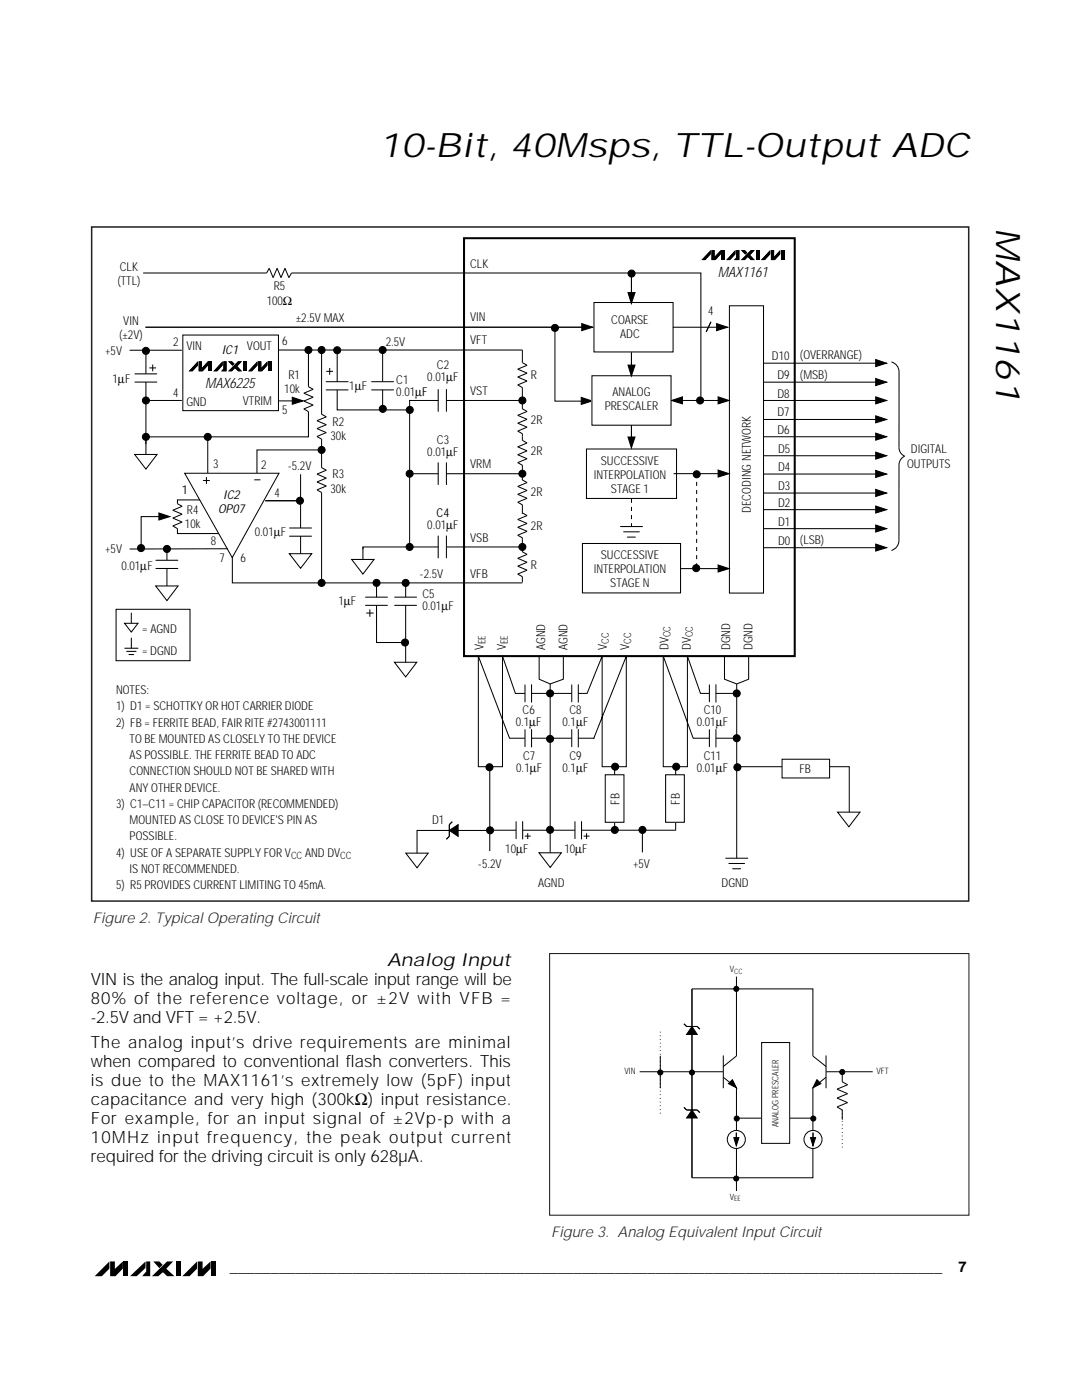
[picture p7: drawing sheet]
<svg xmlns="http://www.w3.org/2000/svg" width="216mm" height="279mm" viewBox="0 0 216 279" stroke-linecap="round" stroke-linejoin="round" font-family="sans-serif">
<g fill="#000">
<path d="M116.1 64.6l2.2 .7-2.2 .7zM134 79.9l2.2-.7v1.4zM143 64.6l2.2 .7-2.2 .7zM143.3 79.2l2.2 .7-2.2 .7zM174.7 71.8l2.2 .7-2.2 .7zM174.7 79.2l2.2 .7-2.2 .7zM174.7 75.5l2.2 .8-2.2 .6zM116 79.3l2.2 .7-2.2 .7zM125.3 87.2h1.4l-.7 2.2zM143.3 93.8l2.2 .7-2.2 .7zM174.7 83l2.2 .7-2.2 .7zM174.7 86.4l2.2 .8-2.2 .6z"/>
<path d="M174.7 93.9l2.2 .7-2.2 .7zM174.7 90.2l2.2 .8-2.2 .6zM174.7 97.7l2.2 .7-2.2 .7zM143.3 112.8l2.2 .7-2.2 .7zM174.7 101l2.2 .7-2.2 .7zM174.7 104.8l2.2 .7-2.2 .7zM174.7 108.6l2.2 .7-2.2 .7zM21.8 251.7v1.5l-1.5 1.5h-1.4zM22 251.7l.9 .1v1.4l1.6-1.5v1.5l-1.5 1.5h-1zM24.7 251.8h.9v2.9h-.9zM26 254.7l3-3v1.3l-1.7 1.7zM29.2 251.7h.8v3h-1.6l.8-.9z"/>
<path d="M30.6 251.7h1.2l.7 .7-.7 .7zM30.3 254.7l3-3h1.2l-1.3 1.5 1.6 1.5h-1.5l-.8-.8-.9 .8zM35.1 251.8h1v2.9h-1zM39.3 251.7v1.5l-1.5 1.5h-1.4zM39.5 251.8h.9v1.4l1.6-1.5v1.5l-1.5 1.5h-1zM42.2 251.8h.9v2.9h-.9z"/>
<circle cx="126" cy="54.6" r=".7"/>
<circle cx="110.7" cy="65.4" r=".7"/>
</g>
<g fill="none" stroke="#000" stroke-width=".2">
<path d="M29 65.3h89.3M110.7 65.4v14.7h6.9M116 79.3l2.2 .7-2.2 .7zM116.1 64.6l2.2 .7-2.2 .7zM118.5 60.4h15.8v9.8h-15.8zM134 79.9l2.2-.7v1.4zM134 79.9h10M134.3 65.3h9.4M143 64.6l2.2 .7-2.2 .7zM143.3 79.2l2.2 .7-2.2 .7zM145.5 61h6.9v57.4h-6.9zM152.4 72.5h23"/>
<path d="M152.4 79.9h23M152.4 76.3h23M174.7 71.8l2.2 .7-2.2 .7zM174.7 79.2l2.2 .7-2.2 .7zM174.7 75.5l2.2 .8-2.2 .6zM125.3 87.2h1.4l-.7 2.2zM126 84.5v3.1M134.4 94.5h9.6M143.3 93.8l2.2 .7-2.2 .7zM152.4 83.7h23M152.4 87.2h23M152.4 94.6h23"/>
<path d="M152.4 91h23M152.4 98.4h23M174.7 83l2.2 .7-2.2 .7zM174.7 86.4l2.2 .8-2.2 .6zM174.7 93.9l2.2 .7-2.2 .7zM174.7 90.2l2.2 .8-2.2 .6zM174.7 97.7l2.2 .7-2.2 .7zM135.7 113.5h8.3M143.3 112.8l2.2 .7-2.2 .7zM152.4 101.7h23M152.4 105.5h23M152.4 109.3h23"/>
<path d="M174.7 101l2.2 .7-2.2 .7zM174.7 104.8l2.2 .7-2.2 .7zM174.7 108.6l2.2 .7-2.2 .7z"/>
<circle cx="126" cy="54.6" r=".7"/>
<circle cx="110.7" cy="65.4" r=".7"/>
</g>
<path d="M118.1 75h15.8v9.9h-15.8z" fill="#fff"/>
<g fill="none" stroke="#000" stroke-width=".2">
<path d="M36.5 66.9h19.1v15.1h-19.1zM55.5 69.9h48.7v2.5l1 .5-1.9 .8 1.9 .8-1.9 .7 1.9 .8-1.9 .8 .9 .5v4.3l1 .5-1.9 .8 1.9 .8-1.9 .8 1.9 .8-1.9 .7 .9 .6v1.3l1 .5-1.9 .8 1.9 .8-1.9 .8 1.9 .7-1.9 .8 .9 .6v2.9l1 .5-1.9 .8 1.9 .8-1.9 .8 1.9 .7-1.9 .8 .9 .6M61.5 69.9v7.3l1 .5-1.9 .8 1.9 .8-1.9 .7 1.9 .8-1.9 .8 .9 .5M64.2 69.9v12.8l.9 .5-1.9 .8 1.9 .8-1.9 .7 1.9 .8-1.9 .8 1 .5M87.4 77.7v4.4M87.5 79.9h-5.8v29.3M89.1 77.7v4.4M89.1 79.9h15.1M118.1 75h15.8v9.9h-15.8zM51.3 94.4v-4.6h12.9v3.5l.9 .5-1.9 .8 1.9 .8-1.9 .8 1.9 .8-1.9 .8 1 .5v18M61.5 82.1v5.1h-32.4M64.2 87.6v2.2"/>
<path d="M81.7 94.5h5.8M87.4 92.3v4.4M89.1 92.3v4.4M89.1 94.5h15.1M117 89.6h18v9.9h-18zM87.4 107v4.3M87.5 109.2h-15.1v.5M89.1 107v4.3M89.1 109.2h15.1M104.2 100.7v1.8M104.2 107.3v2.8l1 .5-1.9 .8 1.9 .8-1.9 .8 1.9 .8-1.9 .8 .9 .5v1.1M104.2 102.4l1 .5-1.9 .8 1.9 .8-1.9 .7 1.9 .8-1.9 .8 .9 .5"/>
<path d="M116.2 108.5h19.6v9.8h-19.6zM104.7 138.4h-1.9l-2.5-7.5v22.1h-4.9v-22.1l6.3 16.4h3M104.8 136.7v3.4M106.1 138.4h8M106.1 136.6v3.5M107.6 130.9v4.7l2.2 .9 2.6-.9v-4.7M109.8 136.5v33.7M114.1 136.7v3.4M115.4 138.4h1.7l3.1-7.5v22.1h4.8v-22.1l-6.6 16.6M115.4 136.6v3.5M141.5 138.4h-1.7l-2.6-7.5v22.1h-4.9v-22.1l6 16.4h3.2M141.5 136.7v3.4"/>
<path d="M142.9 138.4h4M142.9 136.6v3.5M144.6 130.9v4.7l2.4 .9 2.4-.9v-4.7M147 136.5v34.8M97.7 153v16.8M104.8 145.6v3.4M106.1 147.3h8M106.1 145.6v3.5M114.1 145.6v3.4M115.4 147.3h3.2M115.4 145.6v3.5M122.6 153v12.7"/>
<path d="M134.8 153v12.7M141.5 145.6v3.4M142.9 145.6v3.5M142.9 147.3h4.2M146.9 153h22.6v9.1M89.7 165.7l1.7-1.1v2.3zM90.2 164l-.5 .6v2.3l-.6 .6M97.7 165.7h5.3M103 164v3.4M104.3 165.7h10.4M104.3 163.9v3.5M104.7 166.9h1.2"/>
<path d="M105.3 166.3v1.1M114.7 164v3.4M116 165.7h18.8M116 163.9v3.5M116.5 166.9h1.1M117 166.3v1.1M144.8 171.3h4.4M145.4 172.3h3.2M146.2 173.4h1.6"/>
</g>
<path d="M92.6 47.5h66v83.4h-66z" fill="none" stroke="#000" stroke-width=".41"/>
<path d="M89.7 166.9l-.6 .6zM89.7 165.7l1.7-1.1v2.3zM90.2 164l-.5 .6z" fill="#000"/>
<path d="M156.1 151.5h9.4v3.8h-9.4z" fill="#fff"/>
<path d="M156.1 151.5h9.4v3.8h-9.4z" fill="none" stroke="#000" stroke-width=".2"/>
<path d="M120.8 154.6h3.7v9.5h-3.7z" fill="#fff"/>
<path d="M120.8 154.6h3.7v9.5h-3.7z" fill="none" stroke="#000" stroke-width=".2"/>
<path d="M132.8 154.6h3.8v9.5h-3.8z" fill="#fff"/>
<path d="M132.8 154.6h3.8v9.5h-3.8z" fill="none" stroke="#000" stroke-width=".2"/>
<path d="M107.5 170.2h4.5l-2.2 2.9z" fill="#fff"/>
<path d="M107.5 170.2h4.5l-2.2 2.9z" fill="none" stroke="#000" stroke-width=".2"/>
<path d="M167.1 162.1h4.5l-2.2 2.9z" fill="#fff"/>
<g fill="none" stroke="#000" stroke-width=".2">
<path d="M167.1 162.1h4.5l-2.2 2.9z"/>
<circle cx="80.8" cy="128.2" r=".7"/>
<circle cx="109.8" cy="138.4" r=".7"/>
<circle cx="147" cy="138.4" r=".7"/>
<circle cx="97.7" cy="153.1" r=".7"/>
<circle cx="109.8" cy="147.5" r=".7"/>
<circle cx="122.7" cy="153" r=".7"/>
<circle cx="134.9" cy="153" r=".7"/>
<circle cx="147" cy="147.3" r=".7"/>
<circle cx="97.8" cy="165.7" r=".7"/>
<circle cx="109.8" cy="165.6" r=".7"/>
<circle cx="122.7" cy="165.6" r=".7"/>
<circle cx="128.2" cy="165.6" r=".7"/>
</g>
<g fill="#000">
<circle cx="80.8" cy="128.2" r=".7"/>
<circle cx="109.8" cy="138.4" r=".7"/>
<circle cx="147" cy="138.4" r=".7"/>
<circle cx="97.7" cy="153.1" r=".7"/>
<circle cx="109.8" cy="147.5" r=".7"/>
<circle cx="122.7" cy="153" r=".7"/>
<circle cx="134.9" cy="153" r=".7"/>
<circle cx="147" cy="147.3" r=".7"/>
<circle cx="97.8" cy="165.7" r=".7"/>
<circle cx="109.8" cy="165.6" r=".7"/>
<circle cx="122.7" cy="165.6" r=".7"/>
<circle cx="128.2" cy="165.6" r=".7"/>
</g>
<path d="M81 170.3h4.4l-2.2 2.9z" fill="#fff"/>
<g fill="none" stroke="#000" stroke-width=".2">
<path d="M25.9 69.9h10.4M26.9 76.3h4.4M26.9 74.6h4.4M29 79.9h7.3M29.1 70.5v4.1M29.1 76.2v12.4M65.1 77.8h4.4M65.1 76.2h4.4M67.3 77.8v4h14.1M67.3 69.9v6.3M74.2 77.8h4.3M74.2 76.2h4.3"/>
<path d="M76.4 69.9v6.3M76.4 77.8v4M39.9 99.8h-4.5v.7l.9 .5-1.8 .8 1.8 .8-1.8 .8 1.8 .8-1.8 .8 .9 .5M41.5 87.2v7.2M35.4 105.5v1h8.3M45.5 109.5l-19.6 .1M46.4 111.1v5.2h57.8M81 170.3h4.4l-2.2 2.9zM97.7 165.7h-14.5v4.6"/>
</g>
<path d="M70.2 111.6h4.4l-2.2 3z" fill="#fff"/>
<path d="M70.2 111.6h4.4l-2.2 3zM72.4 109.2v2.4" fill="none" stroke="#000" stroke-width=".2"/>
<path d="M26.9 90.7h4.4l-2.2 2.9z" fill="#fff"/>
<path d="M26.9 90.7h4.4l-2.2 2.9zM29.1 87.2v3.5" fill="none" stroke="#000" stroke-width=".2"/>
<path d="M31.1 116.9h4.4l-2.2 3z" fill="#fff"/>
<path d="M31.1 116.9h4.4l-2.2 3zM33.3 113.4v3.5" fill="none" stroke="#000" stroke-width=".2"/>
<path d="M24.9 124.4h2.6l-1.3 1.7z" fill="#fff"/>
<path d="M31.1 113.5h4.4M31.1 111.8h4.4M33.3 109.6v2.2M24.9 124.4h2.6l-1.3 1.7zM26.2 122.3v2.1" fill="none" stroke="#000" stroke-width=".2"/>
<path d="M57.7 110.5h4.5l-2.2 2.9z" fill="#fff"/>
<path d="M60 94.7v10.7M33.3 103.1h-5.1v6.3M57.7 110.5h4.5l-2.2 2.9zM57.8 107h4.4M57.8 105.4h4.4M60 107v3.5M72.9 119.2h4.4M75.1 116.3v2.9M72.9 120.8h4.4M75.1 120.8v7.4h5.7" fill="none" stroke="#000" stroke-width=".2"/>
<path d="M78.7 132.2h4.5l-2.3 2.9z" fill="#fff"/>
<g fill="none" stroke="#000" stroke-width=".2">
<path d="M28.6 54.5h24.6M53.2 54.5l.5-1 .8 1.9 .8-1.9 .8 1.9 .8-1.9 .7 1.9 .6-.9h81.7v25.4M125.3 58.4h1.4l-.7 2.2zM126 54.5v4.3M29.8 73.4h1.3M30.5 72.8v1.3M58.3 79.3l2.2 .7-2.2 .7zM65.1 74.1h1.4M65.8 73.4v1.4M125.3 72.9h1.4l-.7 2.1zM126 70.3v3M141.9 64.2l-1 2"/>
<path d="M177.9 72.2a2.05 2.05 0 0 1 1.5 2v15.1a1.87 1.87 0 0 0 1.1 1.7 1.87 1.87 0 0 0-1.1 1.8v15.1a2.05 2.05 0 0 1-1.5 2M36.9 94.4h18.8l-9.4 16.9zM40.5 95.9h1.4M41.2 95.2v1.4M50.7 95.8h1.3M52.9 99.9h6.7M55.5 80h3.1M31.7 102.4l2.2 .7-2.2 .7zM78.7 119.2h4.4M80.9 116.3v2.9M123.8 105.1h4.4M124.4 106.1h3.2"/>
<path d="M125.2 107.2h1.6M23.2 121.6h14.7v10.3h-14.7zM24.9 129.4h2.6M25.3 130h1.9M25.7 130.6h1M26.2 127.3v2.1M73.1 122.3h1.5M73.8 121.6v1.5M78.7 132.2h4.5l-2.3 2.9zM78.7 120.8h4.4M80.9 120.8v11.4M128.2 165.7v4.4"/>
<circle cx="29.1" cy="70" r=".7"/>
<circle cx="29.1" cy="79.9" r=".7"/>
<circle cx="61.5" cy="69.9" r=".7"/>
<circle cx="64.2" cy="69.9" r=".7"/>
<circle cx="67.3" cy="69.9" r=".7"/>
<circle cx="76.4" cy="69.9" r=".7"/>
<circle cx="104.2" cy="79.9" r=".7"/>
<circle cx="139.7" cy="79.9" r=".7"/>
<circle cx="29.1" cy="87.2" r=".7"/>
<circle cx="41.5" cy="87.2" r=".7"/>
<circle cx="59.9" cy="99.9" r=".7"/>
<circle cx="64.2" cy="89.8" r=".7"/>
<circle cx="76.4" cy="81.6" r=".7"/>
<circle cx="81.7" cy="94.5" r=".7"/>
<circle cx="81.8" cy="81.8" r=".7"/>
<circle cx="104.2" cy="94.5" r=".7"/>
<circle cx="139" cy="94.7" r=".7"/>
<circle cx="28.1" cy="109.4" r=".7"/>
<circle cx="33.3" cy="109.6" r=".7"/>
<circle cx="64.2" cy="116.3" r=".7"/>
<circle cx="75.1" cy="116.3" r=".7"/>
<circle cx="80.9" cy="116.3" r=".7"/>
<circle cx="81.7" cy="109.2" r=".7"/>
<circle cx="104.2" cy="109.2" r=".7"/>
<circle cx="138.9" cy="113.4" r=".7"/>
<circle cx="147.1" cy="153.1" r=".7"/>
</g>
<g fill="#000">
<path d="M141.8 49.9v.8l-1.1 1.2h-.7zM142 49.9h.6v1.3l1.2-1.3v.8l-1 1.2h-.8zM144 49.9h.6v2h-.6zM146.7 49.9v.8l-1 1.2h-.8zM146.9 49.9h.6v2h-1l.4-.5zM149.8 49.9h.8l-.9 1 .9 1h-.8l-.6-.6-.6 .6h-.8zM147.8 49.9h.8l.5 .5-.4 .4zM150.9 49.9h.6v2h-.6zM153.7 49.9v.8l-1.1 1.2h-.8zM153.8 49.9h.7v1.3l1.2-1.3v.8l-1.1 1.2h-.8zM155.8 49.9h.7v2h-.7zM39.5 72.1v.8l-1.1 1.2h-.8z"/>
<path d="M39.6 72.1h.7v1.3l1.2-1.3v.8l-1.1 1.2h-.8zM41.7 72.1h.6v2h-.6zM44.4 72.1v.8l-1 1.2h-.8zM44.6 72.1h.6v2h-1.1l.5-.5zM47.5 72.1h.8l-.9 1 .9 1h-.8l-.6-.6-.6 .6h-.8zM45.5 72.1h.8l.5 .5-.4 .4zM48.6 72.1h.6v2h-.6zM51.4 72.1v.8l-1.1 1.2h-.8zM51.5 72.1h.6v1.3l1.3-1.3v.8l-1.1 1.2h-.8zM53.5 72.1h.6v2h-.6zM125.3 58.4h1.4l-.7 2.2zM125.3 72.9h1.4l-.7 2.1z"/>
<path d="M141.9 64.2l-1 2zM58.3 79.3l2.2 .7-2.2 .7zM31.7 102.4l2.2 .7-2.2 .7z"/>
<circle cx="29.1" cy="70" r=".7"/>
<circle cx="29.1" cy="79.9" r=".7"/>
<circle cx="61.5" cy="69.9" r=".7"/>
<circle cx="64.2" cy="69.9" r=".7"/>
<circle cx="67.3" cy="69.9" r=".7"/>
<circle cx="76.4" cy="69.9" r=".7"/>
<circle cx="104.2" cy="79.9" r=".7"/>
<circle cx="139.7" cy="79.9" r=".7"/>
<circle cx="29.1" cy="87.2" r=".7"/>
<circle cx="41.5" cy="87.2" r=".7"/>
<circle cx="59.9" cy="99.9" r=".7"/>
<circle cx="64.2" cy="89.8" r=".7"/>
<circle cx="76.4" cy="81.6" r=".7"/>
<circle cx="81.7" cy="94.5" r=".7"/>
<circle cx="81.8" cy="81.8" r=".7"/>
<circle cx="104.2" cy="94.5" r=".7"/>
<circle cx="139" cy="94.7" r=".7"/>
<circle cx="28.1" cy="109.4" r=".7"/>
<circle cx="33.3" cy="109.6" r=".7"/>
<circle cx="64.2" cy="116.3" r=".7"/>
<circle cx="75.1" cy="116.3" r=".7"/>
<circle cx="80.9" cy="116.3" r=".7"/>
<circle cx="81.7" cy="109.2" r=".7"/>
<circle cx="104.2" cy="109.2" r=".7"/>
<circle cx="138.9" cy="113.4" r=".7"/>
<circle cx="147.1" cy="153.1" r=".7"/>
</g>
<path d="M126 99.5v5.6M139 94.5v19" fill="none" stroke="#000" stroke-width=".2" stroke-dasharray=".8 .8" stroke-linecap="butt"/>
<path d="M18.3 45.3h175v134.5h-175z" fill="none" stroke="#231f20" stroke-width=".3"/>
<path d="M109.8 190.4h83.4v52h-83.4z" fill-rule="evenodd" fill="#fff"/>
<g fill="none" stroke="#000" stroke-width=".2">
<path d="M146.9 194.9v15.8l-2.6 2.2M127.6 213.9h16.7M136.5 204.3l.5 .6h2.1l.5 .5M138.1 204.9l1 1.5h-2.1zM144.3 215l2.6 2.1v20.6M144.3 210.6v6.6M145.4 216.3l.7-.8 .8 1.6zM163 215.5l.8 .8-1.6 .8zM164.8 210.6v6.6M164.8 212.9l-2.6-2.2v-13.3h-24.1v37.7h24.1v-18l2.6-2.1M164.9 213.9h9.2M168.1 213.9v2l1 .6-2.1 .9 2.1 .9-2.1 .8 2.1 .9-2.1 .9 1.1 .6"/>
<path d="M136.5 221l.5 .5h2.1l.5 .6M138.1 221.5l1 1.6h-2.1zM146.8 223.1h15.4M168.1 221.5v2"/>
<circle cx="131.8" cy="214" r=".51"/>
<circle cx="138.1" cy="214" r=".51"/>
<circle cx="146.9" cy="235.2" r=".51"/>
</g>
<g fill="#000">
<path d="M136.5 204.3l.5 .6zM138.1 204.9l1 1.5h-2.1zM139.1 204.9l.5 .5zM145.4 216.3l.7-.8 .8 1.6zM163 215.5l.8 .8-1.6 .8zM136.5 221l.5 .5zM138.1 221.5l1 1.6h-2.1zM139.1 221.5l.5 .6z"/>
<circle cx="131.8" cy="214" r=".51"/>
<circle cx="138.1" cy="214" r=".51"/>
<circle cx="146.9" cy="235.2" r=".51"/>
</g>
<path d="M152 208.1h5.6v20.1h-5.6z" fill="#fff"/>
<path d="M152 208.1h5.6v20.1h-5.6z" fill="none" stroke="#000" stroke-width=".2"/>
<circle cx="146.9" cy="227.4" r="1.8" fill="#fff"/>
<g fill="none" stroke="#000" stroke-width=".2">
<path d="M146.4 227h1l-.5 1.7zM146.9 226v1.4"/>
<circle cx="146.9" cy="227.4" r="1.8"/>
</g>
<path d="M146.4 227h1l-.5 1.7zM146.9 226v1.4z" fill="#000"/>
<circle cx="162.2" cy="227.4" r="1.8" fill="#fff"/>
<g fill="none" stroke="#000" stroke-width=".2">
<path d="M131.8 210.7v6.5M161.7 227h1l-.5 1.7zM162.2 226v1.4"/>
<circle cx="146.9" cy="197.4" r=".51"/>
<circle cx="168.1" cy="213.9" r=".51"/>
<circle cx="147" cy="223.2" r=".51"/>
<circle cx="162.2" cy="227.4" r="1.8"/>
<circle cx="162.3" cy="223.2" r=".51"/>
</g>
<g fill="#000">
<path d="M161.7 227h1l-.5 1.7zM162.2 226v1.4z"/>
<circle cx="146.9" cy="197.4" r=".51"/>
<circle cx="168.1" cy="213.9" r=".51"/>
<circle cx="147" cy="223.2" r=".51"/>
<circle cx="162.3" cy="223.2" r=".51"/>
</g>
<path d="M131.8 205.9v16.6M168.1 221.5v8" fill="none" stroke="#000" stroke-width=".2" stroke-dasharray=".1 .6" stroke-linecap="butt"/>
<path d="M109.7 190.3h83.6v52.2h-83.6z" fill="none" stroke="#231f20" stroke-width=".21"/>
<g font-size="6.8">
<text x="75.6" y="31.3">10-Bit, 40Msps, TTL-Output ADC</text>
<text x="198.8" y="45.6" transform="rotate(90 198.8 45.6)">MAX1161</text>
</g>
<text font-size="3.6" x="77.2" y="192.8">Analog Input</text>
<g font-size="3.4">
<text x="18.1" y="196.5">VIN is the analog input. The full-scale input range will be</text>
<text x="18.1" y="200.3">80% of the reference voltage, or ±2V with VFB =</text>
<text x="18.1" y="204.1">-2.5V and VFT = +2.5V.</text>
<text x="18.1" y="209.1">The analog input’s drive requirements are minimal</text>
<text x="18.1" y="212.9">when compared to conventional flash converters. This</text>
<text x="18.1" y="216.7">is due to the MAX1161’s extremely low (5pF) input</text>
<text x="18.1" y="220.5">capacitance and very high (300kΩ) input resistance.</text>
<text x="18.1" y="224.2">For example, for an input signal of ±2Vp-p with a</text>
<text x="18.1" y="228">10MHz input frequency, the peak output current</text>
<text x="18.1" y="231.8">required for the driving circuit is only 628µA.</text>
</g>
<g font-size="3" fill="#231f20">
<text x="18.6" y="184.1">Figure 2. Typical Operating Circuit</text>
<text x="110" y="246.9">Figure 3. Analog Equivalent Input Circuit</text>
</g>
<g font-size="2.9">
<text x="143.2" y="55.3">MAX1161</text>
<text x="40.9" y="77.5">MAX6225</text>
<text x="45.9" y="253.8">_______________________________________________________________________________________</text>
<text x="191.3" y="253.8">7</text>
</g>
<g font-size="2.5">
<text x="44.3" y="70.7">IC1</text>
<text x="44.6" y="99.6">IC2</text>
<text x="43.5" y="102.4">OP07</text>
</g>
<g font-size="2.4">
<text x="93.8" y="53.4">CLK</text>
<text x="23.4" y="56.9">(TTL)</text>
<text x="23.9" y="54.1">CLK</text>
<text x="54.6" y="58">R5</text>
<text x="24.6" y="64.9">VIN</text>
<text x="53.2" y="60.8">100Ω</text>
<text x="59" y="64.4">±2.5V MAX</text>
<text x="93.8" y="64.1">VIN</text>
<text x="122" y="64.6">COARSE</text>
<text x="141.3" y="62.9">4</text>
<text x="21" y="70.8">+5V</text>
<text x="23.8" y="67.7">(±2V)</text>
<text x="34.5" y="69.1">2</text>
<text x="37.2" y="69.9">VIN</text>
<text x="49.3" y="69.9">VOUT</text>
<text x="56.3" y="68.8">6</text>
<text x="77" y="69">2.5V</text>
<text x="93.8" y="68.6">VFT</text>
<text x="123.7" y="67.5">ADC</text>
<text x="154" y="71.8">D10</text>
<text x="159.6" y="71.7">(OVERRANGE)</text>
<text x="22.5" y="76.4">1µF</text>
<text x="57.5" y="75.7">R1</text>
<text x="69.7" y="77.8">1µF</text>
<text x="79.1" y="76.5">C1</text>
<text x="85.3" y="76">0.01µF</text>
<text x="87.2" y="73.6">C2</text>
<text x="105.9" y="75.7">R</text>
<text x="155.1" y="75.6">D9</text>
<text x="159.6" y="75.6">(MSB)</text>
<text x="34.5" y="79.2">4</text>
<text x="37.2" y="80.9">GND</text>
<text x="48.5" y="80.9">VTRIM</text>
<text x="56.3" y="82.7">5</text>
<text x="56.7" y="78.5">10k</text>
<text x="79.1" y="79">0.01µF</text>
<text x="93.8" y="78.8">VST</text>
<text x="120.7" y="81.8">PRESCALER</text>
<text x="122.2" y="79">ANALOG</text>
<text x="155.1" y="79.4">D8</text>
<text x="155.1" y="83">D7</text>
<text x="66" y="87.9">30k</text>
<text x="66.4" y="85">R2</text>
<text x="87.2" y="88.5">C3</text>
<text x="105.9" y="84.6">2R</text>
<text x="155.1" y="86.6">D6</text>
<text x="42.5" y="93.5">3</text>
<text x="52.1" y="93.5">2</text>
<text x="57.4" y="93.8">-5.2V</text>
<text x="66.4" y="95.5">R3</text>
<text x="85.3" y="90.9">0.01µF</text>
<text x="93.8" y="93.4">VRM</text>
<text x="105.9" y="90.9">2R</text>
<text x="118.5" y="95.6">INTERPOLATION</text>
<text x="119.9" y="92.7">SUCCESSIVE</text>
<text x="155.3" y="90.4">D5</text>
<text x="155.3" y="94">D4</text>
<text x="181" y="93.3">OUTPUTS</text>
<text x="181.8" y="90.5">DIGITAL</text>
<text x="36.3" y="98.6">1</text>
<text x="54.8" y="99.2">4</text>
<text x="66" y="98.3">30k</text>
<text x="105.9" y="98.9">2R</text>
<text x="121.9" y="98.4">STAGE 1</text>
<text x="155.3" y="97.8">D3</text>
<text x="155.3" y="101.1">D2</text>
<text x="36.9" y="105.5">10k</text>
<text x="37.3" y="102.6">R4</text>
<text x="50.8" y="107">0.01µF</text>
<text x="85.3" y="105.6">0.01µF</text>
<text x="87.1" y="103.2">C4</text>
<text x="105.9" y="105.8">2R</text>
<text x="149.8" y="102.3" transform="rotate(-90 149.8 102.3)">DECODING NETWORK</text>
<text x="155.3" y="104.9">D1</text>
<text x="21" y="110.4">+5V</text>
<text x="24.2" y="113.7">0.01µF</text>
<text x="42.1" y="108.8">8</text>
<text x="43.8" y="112.2">7</text>
<text x="48" y="112.3">6</text>
<text x="93.8" y="108.1">VSB</text>
<text x="105.9" y="113.5">R</text>
<text x="119.9" y="111.5">SUCCESSIVE</text>
<text x="155.3" y="108.7">D0</text>
<text x="159.6" y="108.5">(LSB)</text>
<text x="83.7" y="115.4">-2.5V</text>
<text x="84.3" y="119.3">C5</text>
<text x="93.8" y="115.3">VFB</text>
<text x="118.5" y="114.4">INTERPOLATION</text>
<text x="121.8" y="117.2">STAGE N</text>
<text x="67.5" y="120.8">1µF</text>
<text x="84.3" y="121.7">0.01µF</text>
<text x="28.4" y="130.7">= DGND</text>
<text x="28.4" y="126.3">= AGND</text>
<text x="96.5" y="129.8" transform="rotate(-90 96.5 129.8)">V</text>
<text x="100.9" y="129.8" transform="rotate(-90 100.9 129.8)">V</text>
<text x="108.8" y="129.8" transform="rotate(-90 108.8 129.8)">AGND</text>
<text x="113.3" y="129.8" transform="rotate(-90 113.3 129.8)">AGND</text>
<text x="121.1" y="129.8" transform="rotate(-90 121.1 129.8)">V</text>
<text x="125.6" y="129.8" transform="rotate(-90 125.6 129.8)">V</text>
<text x="133.4" y="129.8" transform="rotate(-90 133.4 129.8)">DV</text>
<text x="137.9" y="129.8" transform="rotate(-90 137.9 129.8)">DV</text>
<text x="145.7" y="129.8" transform="rotate(-90 145.7 129.8)">DGND</text>
<text x="150.2" y="129.8" transform="rotate(-90 150.2 129.8)">DGND</text>
<text x="23.2" y="138.5">NOTES:</text>
<text x="23.2" y="141.8">1) D1 = SCHOTTKY OR HOT CARRIER DIODE</text>
<text x="104.3" y="142.5">C6</text>
<text x="113.6" y="142.5">C8</text>
<text x="140.4" y="142.5">C10</text>
<text x="23.2" y="145">2) FB = FERRITE BEAD, FAIR RITE #2743001111</text>
<text x="25.9" y="148.2">TO BE MOUNTED AS CLOSELY TO THE DEVICE</text>
<text x="102.9" y="144.9">0.1µF</text>
<text x="112.2" y="144.9">0.1µF</text>
<text x="139" y="144.9">0.01µF</text>
<text x="25.9" y="151.5">AS POSSIBLE. THE FERRITE BEAD TO ADC</text>
<text x="25.9" y="154.7">CONNECTION SHOULD NOT BE SHARED WITH</text>
<text x="103" y="154.1">0.1µF</text>
<text x="104.4" y="151.7">C7</text>
<text x="112.2" y="154.1">0.1µF</text>
<text x="113.6" y="151.7">C9</text>
<text x="139" y="154.1">0.01µF</text>
<text x="140.4" y="151.7">C11</text>
<text x="159.5" y="154.4">FB</text>
<text x="23.2" y="161.2">3) C1–C11 = CHIP CAPACITOR (RECOMMENDED)</text>
<text x="25.9" y="158">ANY OTHER DEVICE.</text>
<text x="123.6" y="160.6" transform="rotate(-90 123.6 160.6)">FB</text>
<text x="135.7" y="160.6" transform="rotate(-90 135.7 160.6)">FB</text>
<text x="25.9" y="164.5">MOUNTED AS CLOSE TO DEVICE'S PIN AS</text>
<text x="25.9" y="167.7">POSSIBLE.</text>
<text x="86.2" y="164.5">D1</text>
<text x="23.2" y="171">4) USE OF A SEPARATE SUPPLY FOR V</text>
<text x="60.9" y="171">AND DV</text>
<text x="95.4" y="173.2">-5.2V</text>
<text x="100.8" y="170.2">10µF</text>
<text x="112.6" y="170.2">10µF</text>
<text x="126.3" y="173.2">+5V</text>
<text x="23.2" y="177.5">5) R5 PROVIDES CURRENT LIMITING TO 45mA.</text>
<text x="25.9" y="174.2">IS NOT RECOMMENDED.</text>
<text x="107.4" y="177">AGND</text>
<text x="144" y="177">DGND</text>
</g>
<g font-size="2">
<text x="96.9" y="128.5" transform="rotate(-90 96.9 128.5)">EE</text>
<text x="101.3" y="128.5" transform="rotate(-90 101.3 128.5)">EE</text>
<text x="121.5" y="128.5" transform="rotate(-90 121.5 128.5)">CC</text>
<text x="126" y="128.5" transform="rotate(-90 126 128.5)">CC</text>
<text x="133.8" y="127.2" transform="rotate(-90 133.8 127.2)">CC</text>
<text x="138.3" y="127.2" transform="rotate(-90 138.3 127.2)">CC</text>
<text x="58.1" y="171.4">CC</text>
<text x="67.9" y="171.4">CC</text>
</g>
<g font-size="1.8">
<text x="145.6" y="194">V</text>
<text x="124.6" y="214.4">VIN</text>
<text x="174.9" y="214.4">VFT</text>
<text x="155.4" y="225" transform="rotate(-90 155.4 225)">ANALOG PRESCALER</text>
<text x="145.6" y="239.4">V</text>
</g>
<g font-size="1.5">
<text x="146.5" y="194.3">CC</text>
<text x="146.5" y="239.7">EE</text>
</g>
</svg>
